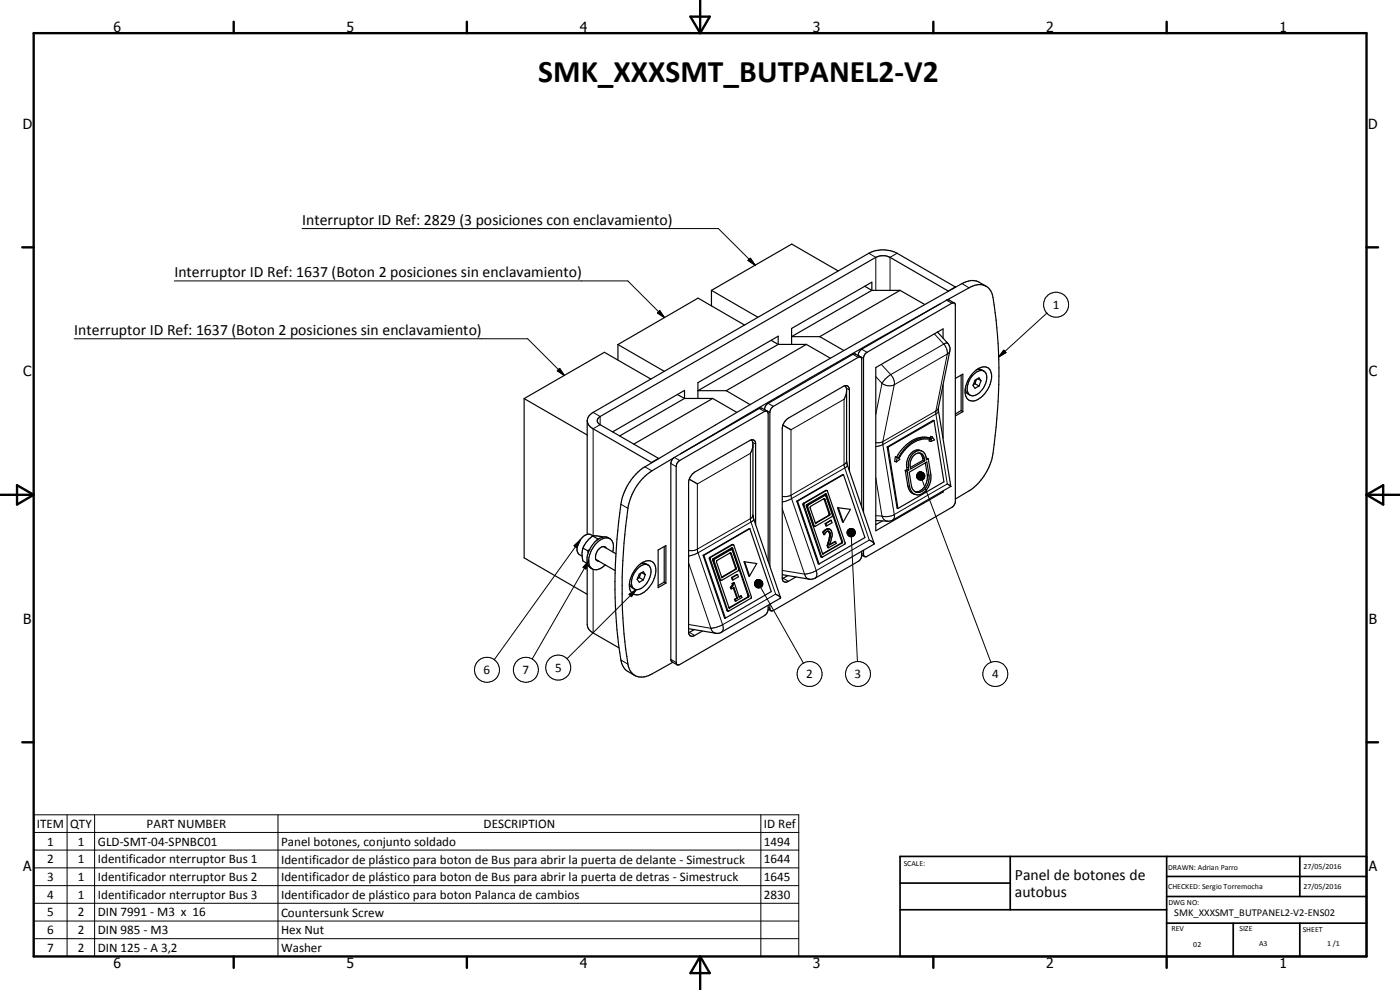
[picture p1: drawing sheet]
<svg xmlns="http://www.w3.org/2000/svg" width="420mm" height="297mm" viewBox="0 0 420 297" stroke-linecap="round" stroke-linejoin="round" font-family="sans-serif">
<g fill="none" stroke="#000" stroke-width=".35">
<path d="M213.5 87.1v4.7M213.5 87.1l14 8.1M223.5 97.5l-14-8-24 13.9M251.5 81.3l-13.9-8.1-24.1 13.9M259.5 85.9l2.2 1.2M261.7 87.1v-2.4l-24.1 13.9v4.7M261.7 87.1l-24.1 13.9h8.4M261.7 87.1h8.4M270.1 87.1l-24.1 13.9M270.1 87.1l7.4 4.3M281.3 99.6l3.3 3.7 .5 1.3-3.5 18.5 3.8 22.9M281.4 99.6v.1"/>
<path d="M282.2 91.1l-39 22.2-39 22.8M284.3 90l-25.7 14.8a2.59 2.59 0 0 0-1.1 1.9M284.3 90h.5l1.6 .9M284.3 90l6.5-3.6a4.7 4.7 0 0 1 6 .1l.8 1.3a135.4 135.4 0 0 1 1.3 40.3l-.5 5.3a17.2 17.2 0 0 1-2.3 8.1 15.2 15.2 0 0 1-5.3 5.8l-4.1 2.4M284.6 87.3v.1M284.6 87.3l-17.5-10.1a4.8 4.8 0 0 0-4.3 0l-82.7 47.8a1.29 1.29 0 0 0-.9 1.2 1.29 1.29 0 0 0 .9 1.2l17.5 10.1M286.4 90.9l.3 .5v59.5l-1 1.3-25.7 14.8h-.6M286.4 90.9l-.7 .1-25.5 14.7-.9 1-.1 .6v46.4M286.7 86.1v.1M286.7 86.1l-2.1 1.2M286.7 86.1l-17.5-10.1a9.2 9.2 0 0 0-8.4 0l-82.8 47.7a3.1 3.1 0 0 0-1.8 2.5M295.9 85.9l-2.1-1.2a5 5 0 0 0-5.1 .4l-52.9 30.1-42.3 24.9a16.4 16.4 0 0 0-7.2 11.2 149.1 149.1 0 0 0 .3 47.8l1.1 1.9 2.8 1.7"/>
<path d="M157.3 119.6v47.8l18.9 10.9M157.3 119.6l18.9 10.9M185.5 103.4v4.6M185.5 103.4l13.9 8M195.4 113.7l-14-8-24.1 13.9M203.3 118.4l2.1 1.1M205.4 119.5v-2.4l-21.6 12.5M205.4 119.5l-19.4 11.3M205.4 119.5h8.5M213.9 119.5l-23.7 13.8M213.9 119.5l7.2 4.2M218 117.2l7.1 4.2"/>
<path d="M231.4 102.1l2.1 1.2M233.5 103.3v-2.4l-24 13.9v4.7M233.5 103.3l-24 13.9h8.5M233.5 103.3h8.5M242 103.3l-24 13.9M242 103.3l7.2 4.2M246 101l7.2 4.2M253.6 115.7l-17 9.7a4.2 4.2 0 0 0-1.8 3v45.3M253.6 115.7a1.08 1.08 0 0 1 1.3 1.3v24.3M253.6 115.7l.5 1.2 .1 22.1 8.1 24.1M254.1 117.3l-.1 .8-.7 1.7M258.3 107.1l.3 .5v44.5"/>
<path d="M258.3 107.1l-1.6-.9-.7 .1-25.7 14.9-.7 .8-.2 .9M258.3 107.1h-.5l-25.7 14.8-.9 1.1-.2 .5v46.4M283 101.5v-2.8l-20.2 11.6v49l20.2-11.7M283 115.5v16M286.7 113.5l2.3-1.2v11.2M288.4 112.6v10.6M289.7 116.8l.4 1.1 1 .6M292.1 111.8a3.7 3.7 0 0 1 4.5-1.4 5.4 5.4 0 0 1-.3 6.6 5.5 5.5 0 0 1-4.9 3.3 2.99 2.99 0 0 1-1.6-4.1 8.8 8.8 0 0 1 2.3-4.4zM292.6 115.1l1.2 .7M292.6 115.1l-.5 .3M293.1 111a2.41 2.41 0 0 1 2.5 .6 2.41 2.41 0 0 1 .5 2.5 5.2 5.2 0 0 1-4.3 4.6 2.07 2.07 0 0 1-1.4-2.9 6 6 0 0 1 3.8-4.6l1 .1M293.1 113.8l-.5 1.3"/>
<path d="M293.4 113.6l1 .6M294.4 114.2l-.6-.8-1.2 .7-.6 1.6 .6 .8 1.2-.7M294.4 114.2l-.6 1.6M176.2 126.2l.1 .7a3.3 3.3 0 0 0 1.7 1.8l17.5 10.1M176.2 126.2v34.1M195.5 138.8v.1M197.6 137.5v.1M197.6 137.5l-2.1 1.3M202.1 137.4l-6.4 3.9a16.9 16.9 0 0 0-7.2 10.5 148.7 148.7 0 0 0 .2 48.5 4.1 4.1 0 0 0 6.4 2.2l6.8-3.8M225.5 132l.5 1.1v22l8.3 24.2M226 133.9l-.8 2.1M230.2 123.4l-1.6-.9-.6-.1-25.6 14.8-.9 1.1-.2 .8v58.8l.3 .6 1.6 1"/>
<path d="M230.2 123.4h-.8l-25.4 14.8-.9 1-.2 .8v58.8l.3 .7M230.2 123.4l.3 .7v44.3M235 127.6l2.4 1.3M266.3 134.1l2.9 18.3 .3 .2M266.3 134.1l.2 .1M266.5 134.2l3 18.4M269.3 137.2l-.6-.2-.2 1.4 .5 .2M269.3 137.2l-.3 1.4M274.2 136.7a1.73 1.73 0 0 1 1.9-.8 1.73 1.73 0 0 1 1.3 1.7l.1 .7-4.2 2.4a4.2 4.2 0 0 1 .9-4zM276 135.9l.7 .9 .3 1.3M276.5 135.3a3 3 0 0 0-4.1 2.2l-.3 1.8 .1 1.5M277 138.1l.5 .2"/>
<path d="M277 138.1l-3.8 2.2M277.7 138.9l.6 3.5a4.6 4.6 0 0 1-2.9 5.2h-.7M278 137.5l.6 .2M278.6 137.7l-.6 .3a2.25 2.25 0 0 0-.7-2.3 2.25 2.25 0 0 0-2.4-.3 5.1 5.1 0 0 0-2.2 5.6M278.6 137.7l.7 4.6a5.6 5.6 0 0 1-3.4 6.2l-1.1-.1M279 131.8l-.2 .5 .5 .2M279.1 131.4a7.1 7.1 0 0 0-7.2 2.2l-2 2.2-.8 1.4M279.1 131.4a8.9 8.9 0 0 0-8.7 4.7l-.8 1.4-.3-.3M279.3 132.5l.2-.5a8.1 8.1 0 0 0-8.5 3.6l-1.2 2 .2 .2-1 .8M279.8 131.1l-.2 .5-.5-.2M279.8 131.1l-.5-.2-.2 .5M279.8 131.1l.6 .9-1.1 .5"/>
<path d="M280.3 126.2l3 18.4-13.8 8M280.3 126.2l-13.8 8M280.3 126.2l-.2-.1-13.8 8M288.4 123.2l.6 .3M288.4 123.2l-1.7 1M289 123.5l-2.3 1.3M206.8 143.8l2.5 1.4M225 158.6l6.5 18.9-13.8 8M225 158.6l-13.8 8M225 158.6l-14 8M226.8 157.5v-24.5a1.07 1.07 0 0 0-.7-1 1.07 1.07 0 0 0-1.2 .2l-16.4 9.4a4.7 4.7 0 0 0-1.8 3v45.3M239.1 150.4l6.5 18.8h.2"/>
<path d="M239.1 150.4h.2M239.3 150.4l6.5 18.8M242.5 151.6l5.2-2.9 2.1 6.1-5.1 3.1h-.3l-2-5.8zM243.3 151.9l4.1-2.3 1.7 4.8-4.2 2.6-.2-.2-1.5-4.4zM247 159.7l.2 .7h.3M247 159.7h.2M247.2 159.7l.2 .7M247.2 149.6l1.6 4.8-4 2.5M247.6 148.6l-.3 .1-5.2 3.1 2 5.9 .5 .2M247.6 157.1l.3 .7h.2M247.6 157.1h.3M247.7 148.2l4.9 14.5-5.6 3.4"/>
<path d="M247.7 148.2l.4 .2 4.8 14.2-.2 .3-5.7 3.2M247.7 148.2l-5.6 3.2-.1 .3 5 14.4M247.7 147.2h.1M247.9 157.1l.2 .7M248.1 147.2h.2l5.3 15.7-.2 .4-6.5 3.8h-.5l-5.4-15.9 6.7-4M248.1 147.2l-6.8 3.8-.1 .3 5.5 15.8M248.1 147.2h-.3M248.1 158.7a1.51 1.51 0 0 1 1.6 2.2l-.7 2.5M248.2 158.8l-1 .9M248.4 159.4a.74 .74 0 0 1 .8 .9l-.1 1.3-.7 2.1M248.5 158.7l-.7 .2-.8 .8M249.5 156.1l-1.9 1"/>
<path d="M249.5 156.1l.2 .7-1.6 1M249.5 156.1l-1.6 1M251.6 152.4h-.2l1.4 4.2h.3M251.6 152.4l3.6 .4-2.1 3.8M251.6 152.4l1.5 4.2M253.1 142.4l6.5 18.9-13.8 7.9M253.1 142.4l-13.8 8M253.1 142.4l-14 8M264.8 156.3l-2 1.1M271.7 141.1l.5 .3M271.7 141.1l.7 4.7a3 3 0 0 0 2.3 2.6M272.2 140.8l.5 .2"/>
<path d="M272.2 140.8l-.5 .3M272.2 141.4l.8 4.6a2.82 2.82 0 0 0 1.8 2.4M272.7 141l-.5 .4M272.9 141.7l5.3-3.1 .6 4a4.6 4.6 0 0 1-3 5.1 2.14 2.14 0 0 1-2.3-2zM282.7 147.5l.3 .1M283 147.3v.3M284.3 145.2l1 .7M285.3 146h.1M285.3 146l-17.4 10.1-1.1 .3-4-.2M175 164.5l-.2 .4a6.5 6.5 0 0 0 .2 3.4l1.3 .8M175 164.5l1.4 .8M176.2 169.1v18.4a3.1 3.1 0 0 0 1.8 2.4l7.8 4.5"/>
<path d="M176.2 160.3h.9l.9 .5M176.2 160.3a4.8 4.8 0 0 0-2.8 5.5l.3 .4 1 .7M176.4 165.3l.1 .6M177 164.8l-.6 .5M177 164.8a5.2 5.2 0 0 0-.3 5.2l1 .7M177.9 160.8l-.3 .2a8.3 8.3 0 0 0-2.6 3.5M177.9 160.8l1.5 .9M178 160.8l2.9 .4M178 160.8h-.1M178.8 167.9l5.8 3.3M178.9 168l.8 .4M179 168l.1 .1"/>
<path d="M179.4 161.7h.2M179.4 161.7l-.3 .4M181.1 164l3.8 2.2M181.3 164l.1 .1M181.9 164.5a1.22 1.22 0 0 0-1.9 0 3.2 3.2 0 0 0-1.1 3.5M183 161.6a3.3 3.3 0 0 0-4.5 1l-1.5 2.2M183.9 165.6a3.2 3.2 0 0 0-1.3-4.1 5.2 5.2 0 0 0-5 3.4 5.5 5.5 0 0 0-.4 5.3 2.97 2.97 0 0 0 4.4-.7M188.9 175l.4 1 1.1 .7M191.3 170a3.5 3.5 0 0 1 4.8-1.2 6.3 6.3 0 0 1-1.2 7.3 4.3 4.3 0 0 1-4.9 2.1 4.1 4.1 0 0 1-.7-4.8l1-2.1zM191.7 170.2a2.1 2.1 0 0 1 3.3-.1 5.4 5.4 0 0 1-2.2 6.2 1.93 1.93 0 0 1-2.4 .4 1.93 1.93 0 0 1-.9-2.3 6.8 6.8 0 0 1 2.2-4.2zM191.9 173.3l1.2 .7M191.9 173.3l-.6 .2"/>
<path d="M192.3 169.2l1.1-.2 1.1 .5M192.4 172l-.5 1.3M192.6 171.8l1.1 .6M193.7 172.4l-.6-.9-1.3 .8-.6 1.5 .6 .9 1.3-.7M193.7 172.4l-.6 1.6M197.5 165l2.3-1.3v11.3l-2.3 1.3zM199.3 174.7l.5 .3M199.3 174.7l-1.8 1M199.3 164v10.7M211 166.6l6.5 18.9h.2M211 166.6h.2M211.2 166.6l6.5 18.9"/>
<path d="M213.3 167.2l6.7-3.8 .2 .1 5.3 15.6v.4l-6.8 3.9-.2-.1-5.4-15.6zM213.9 167.7l5.6-3.3 .4 .1 4.8 14.2v.4l-5.6 3.2h-.3l-4.9-14.2zM214 168.3l.2-.5 4.9-2.9 .6 .1 2 6.1-5.1 3-.6-.2M219.1 165.9l.4 .2 1.5 4.6-4.3 2.4M219.1 165.9l-4.1 2.5 1.7 4.7M219.1 165.9l1.7 4.6-.1 .3-4 2.3M219.2 176.2l.2 .5h.2M219.2 176.2h.2M219.4 164.9l-5.1 3.1 2.1 6.2M219.4 176.2l.2 .5M219.5 173.3l.3 .7h.2M219.5 173.3h.3"/>
<path d="M219.5 164.4l5 14.4-.1 .4-5.5 3.1M219.6 176.7l.6-.5 1.1 3.3M219.7 175v.7l-.5 .5M219.7 175l.3 .1M219.8 173.3l.2 .7M220 163.4l-7.1 4 5.3 15.9 .4 .1M220 175.1v.6l-.6 .5M220 176.4l1.1 3.1M220.4 174.9l1.4 4.3 .7-.4M220.4 174.9l-.7 .1M220.4 174.9l-.4 .2M220.4 179.8l.2 .5h.2"/>
<path d="M220.4 179.8h.3M220.7 179.8l.1 .5M221.1 179.5l-.7 .3M221.1 179.5h.2M221.3 172.4l-1.8 .9M221.3 172.4l.3 .7-1.6 .9M221.3 172.4l-1.5 .9M221.3 179.5l-.6 .3M222.5 178.8l-.7 .3M222.5 178.8l.2 .5-1.9 1M223.5 168.6h-.2l1.4 4.2h.2M223.5 168.6l3.6 .5-2.2 3.7"/>
<path d="M223.5 168.6l1.4 4.2M232.8 178.3a1.72 1.72 0 0 1 1.4 1.2l-18.4 10.5h-1l-8.1-1.4M236.4 172.7l-1.6 1M238.9 173.1l-2.3 1.3a1.1 1.1 0 0 1-1.2 .2 1.1 1.1 0 0 1-.6-.9M247.5 160.4a1.12 1.12 0 0 1 1.1-1l.4 1.1-.8 3.2M248.2 163.7l.2 .6h.3M248.2 163.7h.2M248.4 163.7l.3 .6M250.8 162.5l-1.8 1v-.1M250.8 162.5l-1.8 .9M250.8 162.5l.2 .5-2.3 1.3M258.6 165.4v1.5l-.3 .8-.5 .6-25.7 14.9-.8 .1"/>
<path d="M258.6 166.5l.8 .5M259.2 165.1v1.4l.2 .5M260.9 162.1l1.4 .9M262.3 163v.3l-18.3 10.4-1.1 .1-8.1-1.4M208.3 188.9l-1.6 1M210.8 189.4l-2.3 1.3a1.1 1.1 0 0 1-1.2 .1 1.1 1.1 0 0 1-.6-.9M230.5 181.6l-.2 2-.9 1.1-25.4 14.7-.8 .1M230.5 182.8l.8 .5M231 181.3v1.5l.3 .5"/>
</g>
<g fill="none" stroke="#000" stroke-width=".3">
<path d="M90.7 68.6h124.9l11 11M224.5 78.1l.7-.6 1.4 2.1zM260.8 76l2 1.2v9.9M269.2 76l-2.1 1.2v9.9M52.3 84.3h136.1l11 11M198 93.2l1.4 2.1-2.1-1.4zM284 90.1l1.7 .9M288.7 85.1l2.1 1.3M314.2 93.9l-14.5 13.2M22.3 101.6h136.1l11 11M167.2 111.3l.8-.8 1.4 2.1zM254 116.5l.9 .5"/>
<path d="M256 106.3l1.5 .9M257.5 106.6l1.7 .9M258.6 104.8l1.6 .9M262.8 113l1.9 2M264.5 109.3l2.8 3.1M264.7 115a3.5 3.5 0 0 0 3.7 .4M264.7 115l-1.9 9.3M267.3 112.4a3.7 3.7 0 0 1 1.1 3M267.3 112.4l-1.7 1.3-.9 1.3M268.4 115.4l-3.4 17.1M280.4 100.2l2.8 3.1M283.2 103.3a4.1 4.1 0 0 1 1.1 2.9"/>
<path d="M283.2 103.3l-15.9 9.1M284.3 106.2l-15.9 9.2M284.3 106.2l-3.4 17.1M284.4 103l-.5-.1-.7 .4M285.1 105.3l-.8 .9M301.2 105.1l.7 .7-2.2 1.3zM178 123.7l2.1 1.3v2.4l-2.1 1.3v32.1M201.3 139.1l1.6 .9M202.4 137.2l1.6 1M225.9 132.7l.9 .6M227.9 122.6l1.5 .8M229.4 122.9l1.6 .8"/>
<path d="M230.5 121l1.6 .9M254.1 138.3l-.2 .6-.4 .3-16.1 9.4M254.3 139.6l-.8 .8M265 133.4l-2.2 .6M265 132.5v.9M265 132.5l-1 .3h-1.2M265 133.4l3.4 21M276.9 137.4l.5 .2M280.9 123.3v.9M280.9 124.2l-15.9 9.2M280.9 123.3l-15.9 9.2M280.9 124.2l3.4 21-15.9 9.2"/>
<path d="M281.6 122.3l-.1 .5-.6 .5M281.6 123.1l-.1 .6-.6 .5M186.3 151.3l2.2 1.2M193.5 140.1l2.2 1.2M225.2 155.6v-19.6l-15.9 9.2v19.6M225.2 155.6l.2 1M225.2 155.6l-15.9 9.2M225.4 156.6l-15.9 9.3M225.4 156.6l7.4 21.7-15.9 9.2M226 154.6l-.1 .3-.7 .7M226.2 155.8l-.8 .8M234.8 152.7l6.7 19.6"/>
<path d="M237.4 148.6l.2 1M237.4 148.6l-1.2 .4-1.4-.1M237.6 149.6l-2.8 1M237.6 149.6l7.4 21.6M241 151.5h.2M241.2 151h.2M242.1 152.1h.3M242.3 151.6h.2M244.1 157.7h.2M244.8 156.9h.2M247.3 148.7h.2M247.3 149.9h.3"/>
<path d="M247.7 147.2h.2M247.8 148.4h.3M247.8 158.9h.3M248.5 159.4h.2M248.7 154.6h.2M248.8 154.2h.3M248.9 159.9h.2M253.5 140.4l-.2-.7v-19.9l-15.9 9.1v19.7M253.5 140.4l-15.9 9.2M253.5 140.4l7.4 21.7-15.9 9.1M254.2 159.6l1.2-1-1.2 1.2zM254.3 159.3l1.1-.7-1.2 1z"/>
<path d="M254.5 159l.9-.4zM254.5 159l.9-.4-1.1 .7zM254.7 158.9l.7-.3zM254.9 158.7l.5-.1zM255.2 158.6v2.5M255.4 158.6l-1.2 1.5v-.3zM255.4 158.6l-1.1 1.7-.1-.2zM255.4 158.6l-.9 2-.2-.3zM255.4 158.6l-.8 2.2-.1-.2zM255.4 158.6l-.6 2.3-.2-.1zM255.4 158.6l-.3 2.4-.3-.1zM255.4 158.6l-.1 2.5-.2-.1z"/>
<path d="M255.4 158.6l.2 2.5h-.3zM255.4 158.6l.5 2.4-.3 .1zM255.4 158.6l.7 2.3-.2 .1zM255.4 158.6l1 2.1-.3 .2zM255.4 158.6l1.1 1.9-.1 .2zM255.4 158.6l1.2 1.6-.1 .3zM255.4 158.6l1.3 1.4-.1 .2zM255.4 158.6l1.3 1.1v.3zM255.4 158.6l1.3 1.1zM255.4 158.6l1.1 .6 .1 .2zM255.4 158.6l1.1 .6zM255.4 158.6l1 .4z"/>
<path d="M255.4 158.6l.7 .2zM255.4 158.6l.5 .1zM255.4 158.6h.3zM255.5 158.6v2.5M262.8 143.4l1.9 11.5M262.8 154.7l1.9 .2M264.7 154.9a1.95 1.95 0 0 0 1.7 1.5M268.4 154.4v.9l-.5 .8M268.4 154.4a5.3 5.3 0 0 1-3.7 .5M272.1 140.2l.5 .1M272.4 145.8l.6 .2M275.3 142.2l.6-.5-.7 .8z"/>
<path d="M275.4 142l.5-.3zM275.4 142l.5-.3-.6 .5zM275.7 141.7v2.3M275.9 141.7l-.8 1zM275.9 141.7l-.8 1.3zM275.9 141.7l-.8 1.6v-.3zM275.9 141.7l-.7 1.8-.1-.2zM275.9 141.7l-.5 2-.2-.2zM275.9 141.7l-.3 2.2-.2-.2zM275.9 141.7l-.1 2.3-.2-.1zM275.9 141.7l.2 2.4-.3-.1zM275.9 141.7l.5 2.4h-.3z"/>
<path d="M275.9 141.7l.7 2.4h-.2zM275.9 141.7l1 2.3-.3 .1zM275.9 141.7l1.2 2.1-.2 .2zM275.9 141.7l1.4 1.9-.2 .2zM275.9 141.7l1.5 1.7-.1 .2zM275.9 141.7l1.6 1.5-.1 .2zM275.9 141.7l1.7 1.2-.1 .3zM275.9 141.7l1.7 .9v.3zM275.9 141.7l1.5 .7 .2 .2zM275.9 141.7l1.4 .4 .1 .3zM275.9 141.7l1.2 .2 .2 .2zM275.9 141.7l1.2 .2z"/>
<path d="M275.9 141.7l1 .1zM275.9 141.7l.8-.1zM275.9 141.7l.5-.1zM275.9 141.7l.2-.1zM276 141.7v2.4M276.8 144l20.6 54.7M278.3 142.4l.5 .2M172.3 163.7l1.8-1.7-1 2.3zM174.1 162l-25.8 36M176.7 168.3l-.9 2.4-.8-.5zM176.7 168.3l-17 29.4M178 170.8v19.1"/>
<path d="M188.8 178.3l2.2-1.4-1.5 2.1zM191 176.9l-20.8 20.8M206.7 168.9l6.6 19.6M209.3 164.8l.2 1.1M209.3 164.8l-.9 .3h-1.7M209.5 165.9l-2.8 .9M209.5 165.9l7.4 21.6M212.9 167.7h.2M213.1 167.2h.2M214 168.3h.3M214.2 167.8h.2M216 173.9h.2"/>
<path d="M216.7 173.1h.2M219.1 164.9h.3M219.2 166.1h.3M219.6 163.4h.3M219.7 164.6h.2M220.5 170.9h.3M220.7 170.4h.2M224.4 179.2h.2M224.5 178.7h.2M226.6 174.7l.5-.6-.6 .8zM226.7 174.5l.4-.4-.5 .6zM226.9 174.2l.2-.1-.4 .4z"/>
<path d="M227 174.1v2.2M227.1 174.1l-.6 1.1zM227.1 174.1l-.6 1.4zM227.1 174.1l-.5 1.7-.1-.3zM227.1 174.1l-.4 1.9-.1-.2zM227.1 174.1l-.2 2-.2-.1zM227.1 174.1v2.2l-.2-.2zM227.1 174.1l.3 2.3-.3-.1zM227.1 174.1l.6 2.3h-.3zM227.1 174.1l.8 2.3h-.2zM227.1 174.1l1.1 2.2-.3 .1zM227.1 174.1l1.3 2.1-.2 .1z"/>
<path d="M227.1 174.1l1.5 1.9-.2 .2zM227.1 174.1l1.7 1.7-.2 .2zM227.1 174.1l1.8 1.5-.1 .2zM227.1 174.1l1.8 1.2v.3zM227.1 174.1l1.8 .9v.3zM227.1 174.1l1.8 .7v.2zM227.1 174.1l1.7 .4 .1 .3zM227.1 174.1l1.5 .2 .2 .2zM227.1 174.1l1.5 .2zM227.1 174.1h1.3zM227.1 174.1l1-.1zM227.1 174.1l.8-.2z"/>
<path d="M227.1 174.1l.5-.2zM227.1 174.1l.3-.1zM227.3 174.1v2.3M228.3 176.3l12.8 22.7M234.8 171.2l6.7 1.1M235 173.5l1.6 .9M241.5 172.3l.4 .9 1 .6M245 171.2l.1 1.3-.5 1M245 171.2a7.6 7.6 0 0 1-3.5 1.1M246.3 166.9h.2M247 166.1h.2M248.7 162h.3"/>
<path d="M252.5 162.9h.2M252.6 162.4h.2M255.5 161.1l1.8 37.4M258.6 166l.6 .3M186.3 198l2.2 1.3M201.3 197.9l1.6 .9M206.7 187.4l6.6 1.1M206.9 189.7l1.6 1M213.3 188.5l.5 .9 1 .6M216.9 187.5a1.89 1.89 0 0 1-.4 2.2M216.9 187.5l-2 .8-1.6 .2M218.2 183.1h.2"/>
<path d="M218.9 182.3h.2M230.5 182.2l.5 .3M10.1 244.5h229.6v42.5h-229.6zM10.1 249.8h229.6M10.1 255.1h229.6M20.1 244.5v42.5M28.4 244.5v42.5M83.4 244.5v42.5M228.3 244.5v42.5M10.1 260.4h229.6M10.1 265.7h229.6M10.1 271h229.6"/>
<path d="M10.1 276.4h229.6M10.1 281.6h229.6"/>
<circle cx="316.9" cy="91.4" r="3.8"/>
<circle cx="146.2" cy="201" r="3.8"/>
<circle cx="157.8" cy="201" r="3.7"/>
<circle cx="167.5" cy="200.3" r="3.8"/>
<circle cx="243" cy="202.2" r="3.8"/>
<circle cx="257.5" cy="202.2" r="3.7"/>
<circle cx="298.7" cy="202.2" r="3.7"/>
</g>
<g fill="#000">
<circle cx="244.8" cy="156.9" r=".18"/>
<circle cx="216.7" cy="173.1" r=".18"/>
<circle cx="247" cy="166.1" r=".18"/>
<circle cx="218.9" cy="182.3" r=".18"/>
</g>
<g fill="none" stroke="#000" stroke-width=".71">
<path d="M10.1 9.9h400v277.1h-400zM70.1 6.5v3.4M140.1 6.5v3.4M207.2 5h5.8l-2.9 4.9zM210.1 0v9.9M280.1 6.5v3.4M350.1 6.5v3.4M6.7 74.2h3.4M410.1 74.2h3.5M.1 148.5h10M5.1 145.6l5 2.9-5 2.9zM410.1 148.5h10"/>
<path d="M410.1 148.5l5-2.9v5.8zM6.7 222.7h3.4M410.1 222.7h3.5M70.1 287v3.4M140.1 287v3.4M210.1 287v10M210.1 287l2.9 5h-5.8zM280.1 287v3.4M350.1 287v3.4"/>
</g>
<path d="M270.1 257h140v30h-140zM303.2 257v16M350.1 257v30M390.1 257v12M270.1 265h33.1M270.1 273h80M350.1 277h60M350.1 269h60M350.1 263h60M370.1 277v10M390.1 277v10" fill="none" stroke="#000" stroke-width=".51"/>
<g fill="#000">
<path d="M224.5 78.1l.7-.6 1.4 2.1zM198 93.2l1.4 2.1-2.1-1.4zM167.2 111.3l.8-.8 1.4 2.1zM301.2 105.1l.7 .7-2.2 1.3zM254.9 158.7l.5-.1zM254.7 158.9l.7-.3zM254.5 159l.9-.4zM254.5 159l.9-.4-1.1 .7zM254.3 159.3l1.1-.7-1.2 1zM254.2 159.6l1.2-1-1.2 1.2zM255.4 158.6l-1.2 1.5v-.3zM255.4 158.6l-1.1 1.7-.1-.2z"/>
<path d="M255.4 158.6l-.9 2-.2-.3zM255.4 158.6l-.8 2.2-.1-.2zM255.4 158.6l-.6 2.3-.2-.1zM255.4 158.6l-.3 2.4-.3-.1zM255.4 158.6l.5 2.4-.3 .1zM255.4 158.6l.7 2.3-.2 .1zM255.4 158.6l1 2.1-.3 .2zM255.4 158.6l1.1 1.9-.1 .2zM255.4 158.6l1.2 1.6-.1 .3zM255.4 158.6l1.3 1.4-.1 .2zM255.4 158.6l1.3 1.1v.3zM255.4 158.6l1.3 1.1z"/>
<path d="M255.4 158.6l1.1 .6 .1 .2zM255.4 158.6l1.1 .6zM255.4 158.6l1 .4zM255.4 158.6l.7 .2zM255.4 158.6l.5 .1zM255.4 158.6h.3zM275.4 142l.5-.3zM275.4 142l.5-.3-.6 .5zM275.3 142.2l.6-.5-.7 .8zM275.9 141.7l-.8 1zM275.9 141.7l-.8 1.3zM275.9 141.7l-.8 1.6v-.3z"/>
<path d="M275.9 141.7l-.7 1.8-.1-.2zM275.9 141.7l-.5 2-.2-.2zM275.9 141.7l-.3 2.2-.2-.2zM275.9 141.7l.5 2.4h-.3zM275.9 141.7l.7 2.4h-.2zM275.9 141.7l1 2.3-.3 .1zM275.9 141.7l1.2 2.1-.2 .2zM275.9 141.7l1.4 1.9-.2 .2zM275.9 141.7l1.5 1.7-.1 .2zM275.9 141.7l1.6 1.5-.1 .2zM275.9 141.7l1.7 1.2-.1 .3zM275.9 141.7l1.7 .9v.3z"/>
<path d="M275.9 141.7l1.5 .7 .2 .2zM275.9 141.7l1.4 .4 .1 .3zM275.9 141.7l1.2 .2 .2 .2zM275.9 141.7l1.2 .2zM275.9 141.7l1 .1zM275.9 141.7l.8-.1zM275.9 141.7l.5-.1zM275.9 141.7l.2-.1zM172.3 163.7l1.8-1.7-1 2.3zM176.7 168.3l-.9 2.4-.8-.5zM188.8 178.3l2.2-1.4-1.5 2.1zM226.9 174.2l.2-.1-.4 .4z"/>
<path d="M226.7 174.5l.4-.4-.5 .6zM226.6 174.7l.5-.6-.6 .8zM227.1 174.1l-.6 1.1zM227.1 174.1l-.6 1.4zM227.1 174.1l-.5 1.7-.1-.3zM227.1 174.1l-.4 1.9-.1-.2zM227.1 174.1l.6 2.3h-.3zM227.1 174.1l.8 2.3h-.2zM227.1 174.1l1.1 2.2-.3 .1zM227.1 174.1l1.3 2.1-.2 .1zM227.1 174.1l1.5 1.9-.2 .2zM227.1 174.1l1.7 1.7-.2 .2z"/>
<path d="M227.1 174.1l1.8 1.5-.1 .2zM227.1 174.1l1.8 1.2v.3zM227.1 174.1l1.8 .9v.3zM227.1 174.1l1.8 .7v.2zM227.1 174.1l1.7 .4 .1 .3zM227.1 174.1l1.5 .2 .2 .2zM227.1 174.1l1.5 .2zM227.1 174.1h1.3zM227.1 174.1l1-.1zM227.1 174.1l.8-.2zM227.1 174.1l.5-.2zM227.1 174.1l.3-.1z"/>
</g>
<path d="M226.9 174.1v2" fill="none" stroke="#000" stroke-width=".38"/>
<text font-size="9.4" x="161.5" y="24.6">SMK_XXXSMT_BUTPANEL2-V2</text>
<g font-size="4.7">
<text x="90.7" y="67.4">Interruptor ID Ref: 2829 (3 posiciones con enclavamiento)</text>
<text x="52.4" y="83.1">Interruptor ID Ref: 1637 (Boton 2 posiciones sin enclavamiento)</text>
<text x="22.3" y="100.5">Interruptor ID Ref: 1637 (Boton 2 posiciones sin enclavamiento)</text>
<text x="304.6" y="263.9">Panel de botones de</text>
<text x="304.6" y="269.3">autobus</text>
</g>
<g font-size="4.2">
<text x="34" y="9.6">6</text>
<text x="104" y="9.6">5</text>
<text x="174" y="9.6">4</text>
<text x="244" y="9.6">3</text>
<text x="314" y="9.6">2</text>
<text x="384" y="9.6">1</text>
<text x="6.8" y="38.7">D</text>
<text x="410.6" y="38.7">D</text>
<text x="7" y="112.9">C</text>
<text x="410.8" y="112.9">C</text>
<text x="7" y="187.1">B</text>
<text x="410.8" y="187.1">B</text>
<text x="7" y="261.4">A</text>
<text x="410.8" y="261.4">A</text>
<text x="34" y="290.4">6</text>
<text x="104" y="290.4">5</text>
<text x="174" y="290.4">4</text>
<text x="244" y="290.4">3</text>
<text x="314" y="290.4">2</text>
<text x="384" y="290.4">1</text>
</g>
<g font-size="3.9">
<text x="316" y="92.7">1</text>
<text x="145.1" y="202.2">6</text>
<text x="156.8" y="202.2">7</text>
<text x="166.6" y="201.5">5</text>
<text x="242" y="203.5">2</text>
<text x="256.5" y="203.5">3</text>
<text x="297.7" y="203.5">4</text>
<text x="11" y="248.4">ITEM</text>
<text x="21.1" y="248.4">QTY</text>
<text x="44" y="248.4">PART NUMBER</text>
<text x="145.1" y="248.4">DESCRIPTION</text>
<text x="229.2" y="248.5">ID Ref</text>
<text x="14.2" y="253.7">1</text>
<text x="23.3" y="253.7">1</text>
<text x="29.3" y="253.7">GLD-SMT-04-SPNBC01</text>
<text x="84.4" y="253.8">Panel botones, conjunto soldado</text>
<text x="229.2" y="253.7">1494</text>
<text x="14.2" y="259">2</text>
<text x="23.3" y="259">1</text>
<text x="29.3" y="259.1">Identificador nterruptor Bus 1</text>
<text x="84.4" y="259.1">Identificador de plástico para boton de Bus para abrir la puerta de delante - Simestruck</text>
<text x="229.2" y="259">1644</text>
<text x="14.2" y="269.6">4</text>
<text x="14.2" y="264.3">3</text>
<text x="23.3" y="269.6">1</text>
<text x="23.3" y="264.3">1</text>
<text x="29.3" y="269.7">Identificador nterruptor Bus 3</text>
<text x="29.3" y="264.4">Identificador nterruptor Bus 2</text>
<text x="84.4" y="264.4">Identificador de plástico para boton de Bus para abrir la puerta de detras - Simestruck</text>
<text x="84.4" y="269.7">Identificador de plástico para boton Palanca de cambios</text>
<text x="229.2" y="264.3">1645</text>
<text x="229.2" y="269.7">2830</text>
<text x="14.2" y="275">5</text>
<text x="23.3" y="275">2</text>
<text x="29.3" y="275">DIN 7991 - M3 x 16</text>
<text x="84.4" y="275">Countersunk Screw</text>
<text x="14.2" y="280.3">6</text>
<text x="23.3" y="280.3">2</text>
<text x="29.3" y="280.3">DIN 985 - M3</text>
<text x="84.4" y="280.3">Hex Nut</text>
<text x="14.2" y="285.6">7</text>
<text x="23.3" y="285.6">2</text>
<text x="29.3" y="285.6">DIN 125 - A 3,2</text>
<text x="84.4" y="285.7">Washer</text>
</g>
<text font-size="3.1" x="352.4" y="275">SMK_XXXSMT_BUTPANEL2-V2-ENS02</text>
<g font-size="2.4">
<text x="271.2" y="259.7">SCALE:</text>
<text x="350.6" y="261">DRAWN: Adrian Parro</text>
<text x="391.2" y="260.6">27/05/2016</text>
<text x="350.6" y="266.9">CHECKED: Sergio Torremocha</text>
<text x="391.2" y="266.7">27/05/2016</text>
<text x="350.6" y="271.4">DWG NO:</text>
<text x="351.6" y="279.3">REV</text>
<text x="372" y="279.4">SIZE</text>
<text x="391" y="279.6">SHEET</text>
<text x="358.1" y="284.1">02</text>
<text x="377.9" y="283.8">A3</text>
<text x="398.3" y="283.8">1 /1</text>
</g>
</svg>
